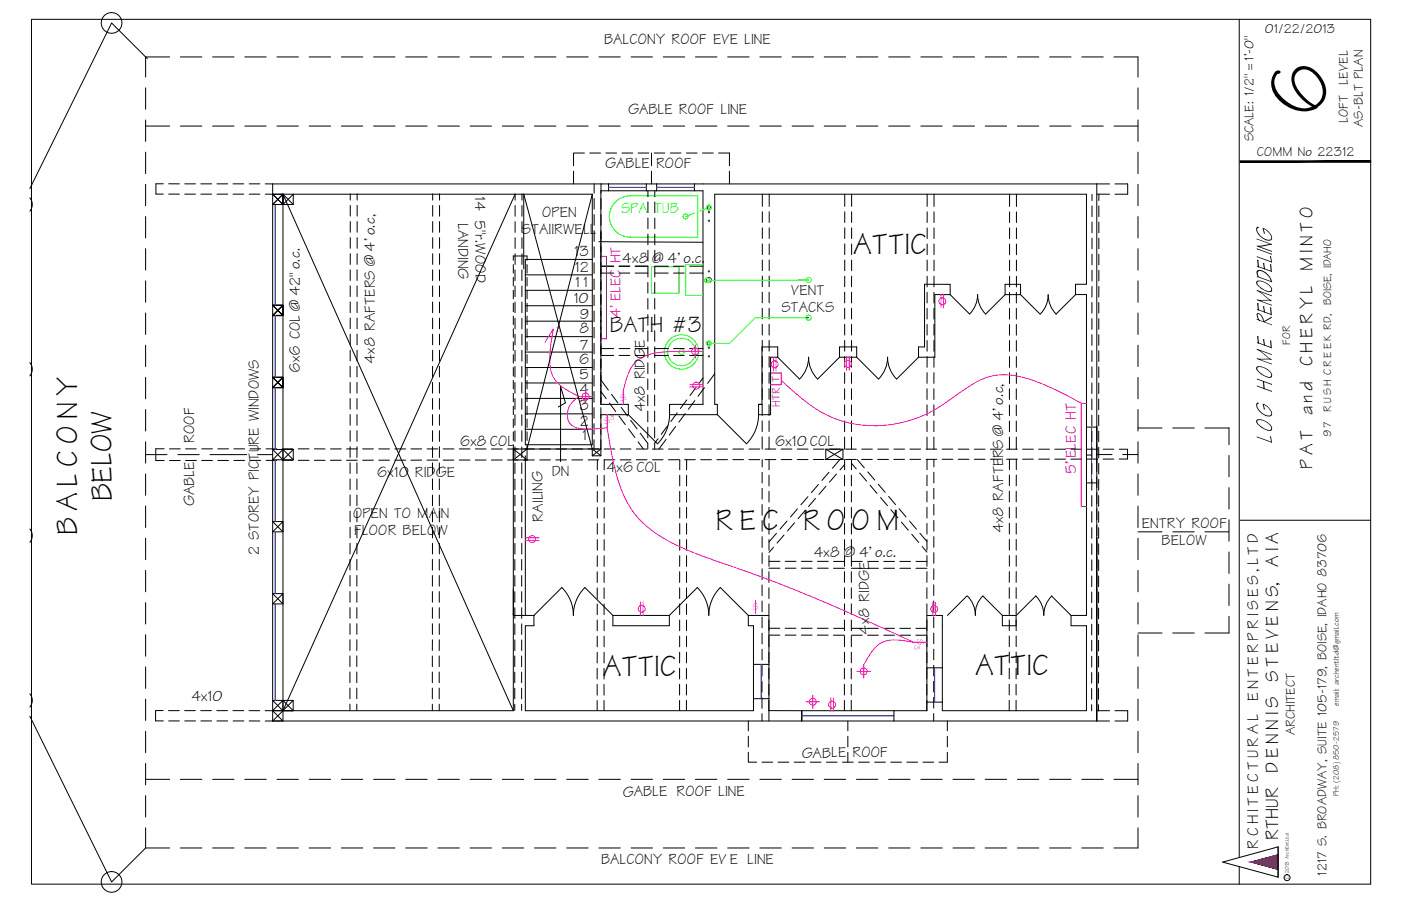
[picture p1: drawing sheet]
<svg xmlns="http://www.w3.org/2000/svg" width="864mm" height="559mm" viewBox="0 0 864 559" stroke-linecap="round" stroke-linejoin="round" font-family="sans-serif">
<!-- layer: TITLE BLOCK -->
<g fill="none" stroke="#000" stroke-width=".62">
<path d="M19 12h826v533h-826zM764 12v517M765 321h80M754 532l34 9v-19l-34 10M764 534v11M771 532l17 4-17-4 17-5z"/>
<circle cx="793" cy="541" r="1.8"/>
</g>
<!-- layer: TITLE_BLOCK -->
<path d="M771 532h17v-5zM771 532h17v4z" fill="#f00" stroke="#f00" stroke-width=".62"/>
<!-- layer: TITLE BLOCK -->
<path d="M765 99v1l80-1zM765 100l80-1v1z" fill="#000" stroke="#000" stroke-width=".62"/>
<g fill="#000">
<path d="M775 140h1l-1 1v1l2 4 3 1 3 1 1-1-1-2-4-4 1 3h-1l-1-3 3 1 3 3v3h-3l-4-2-2-3zM775 158l9 3-1-3 1 4zM775 153l9 3v1l-9-3zM775 147l9 3v1l-8 1 8 3-9-3v-1h8zM775 160l1 1v3l3 1-1-3h1l1 4 3 1v-4h1v5l-9-3v-1zM775 187l1 1v3l3 1-1-3h1l1 3 3 2v-4l1 4-9-3zM775 179l9 3v1l-7-3 7 6-7-1 7 3-9-3h8l-8-5zM775 207l1 1v3l3 1-1-3h1l1 4 3 1v-4l1 5-9-3v-1zM775 215l9 4-7-3 7 6h-7l7 3-9-4h8l-8-5zM775 234l9 3-5-1 1 4 4 1v1l-9-4 4 1v-4zM775 249v-1l1 1h-1v2l2 3 3 2h3l1-1-1-2-4-3 1 2-1 1-1-4 3 2 3 3v2l-3 1-4-2-2-3zM775 269l9 3-1-3 1 4-9-3z"/>
<path d="M775 167h2l4 2 2 2 1 3-9-3v-3zM776 167l-1 2 1 2 7 2-1-2-2-2-3-2z"/>
<path d="M775 173h2l4 2 3 2v3h-2l-4-1-3-3-1-2zM775 174v1l1 1 3 2 3 2 1-1v-2l-2-2-4-1z"/>
<path d="M775 193h1l1 1 2 4 5-3v1l-4 3 4 1v1l-9-4h1l-1-2zM775 194v1l1 2 3 1-2-3z"/>
<path d="M775 226h2l4 2 3 2v3h-2l-4-2-3-2zM775 227v1l3 3 4 1h1v-2l-2-2-3-2z"/>
<path d="M775 259h2l4 1 3 2v2v1l-2 1-4-2-3-3zM775 259v1l1 1 3 3 3 1h1v-2l-2-2-4-2z"/>
</g>
<!-- layer: WALL FRAMING -->
<g fill="none" stroke="#000" stroke-width=".62">
<path d="M90 35h15M91 36l-22-22-51 102M111 35h13M131 35h13M151 35h13M171 35h13M191 35h13M210 35h14M230 35h13M250 35h13M270 35h13M290 35h13"/>
<path d="M310 35h13M329 35h14M349 35h14M369 35h13M389 35h13M409 35h13M429 35h13M449 35h13M468 35h14M488 35h13M508 35h13M528 35h13"/>
<path d="M548 35h13M568 35h13M587 35h14M607 35h14M627 35h13M647 35h13M667 35h13M687 35h14M168 120h6v6h-6M174 120v318M181 120v6h-7M318 120l-144 318"/>
<path d="M323 120l42 157M370 113h-202v332M375 113v5M398 113v5M405 113v5M428 113v5M433 118v131h-20v7M676 113v172M18 122a6 6 0 0 1 0 8M570 175h16v7h-10v38h-10v-6h4zM620 175h9v7h-9zM168 188h6v7h-6h6v-7h-6"/>
<path d="M663 182v-7h7v-55h-229v129h1v7M663 182h7v81h6M470 214v35h-2v7h7v-36h4v-6M517 214h11v6h-11zM18 224a6 6 0 0 1 0 8M168 233h6v6h-6M370 256v25M387 249v7M168 277h6v7h-6M174 277h7v7h-7M365 277h-49v161M365 277v4"/>
<path d="M509 277h11M316 284h9v-7l40-157h-191l142 318M324 281v99M509 283h11M670 298h6M18 326a6 6 0 0 1 0 9M168 322h6v6h-6M168 366h6v6h-6M316 379h.1M316 380h13v6h-5v52h140v-7h10v7h77M378 380h35v6h-35zM461 380h13v30h-10v-24h-3z"/>
<path d="M571 380h10v32h-10zM618 380h8v6h-8zM670 380h-10v6h10M18 428a6 6 0 0 1 0 8M168 432h6v6h-6h6v7h-6M174 432h7v6h-7M174 438h142M670 438h-89v-5h-10v5h-20v7M18 442l51 102 21-21h15M168 445h326v-7v7h182M111 523h13M131 523h13"/>
<path d="M151 523h13M171 523h13M191 523h13M210 523h14M230 523h13M250 523h13M270 523h13M290 523h13M310 523h13M329 523h14M349 523h14M369 523h13"/>
<path d="M389 523h13M409 523h13M429 523h13M449 523h13M468 523h14M488 523h13M508 523h13M528 523h13M548 523h13M568 523h13M587 523h14M607 523h14"/>
<path d="M627 523h13M647 523h13M667 523h13M687 523h14"/>
<circle cx="69" cy="14" r="6"/>
<circle cx="69" cy="544" r="6"/>
</g>
<!-- layer: DOORS -->
<g fill="none" stroke="#000" stroke-width=".62">
<path d="M586 182l12 12M620 182l-12 12M629 182l12 12M663 182l-12 12M479 220l14 14a19 19 0 0 0 5-14 19 19 0 0 0 6 14l13-14M547 220a19 19 0 0 0 6 14M547 220a19 19 0 0 1-5 14l-14-14M566 220l-13 14M413 256a25 25 0 0 1-8 18l-18-18M468 256a25 25 0 0 1-8 18l-18-18M346 362l-17 18M361 362l17 18"/>
<path d="M430 362l-17 18M444 362l17 18M596 368l-12 12M606 368l12 12M638 368l-11 12M648 368l12 12"/>
</g>
<!-- layer: STAIRS -->
<g fill="none" stroke="#000" stroke-width=".62">
<path d="M323 120v46M324 179h41M324 170h41M365 160h-41v114h41M324 198h41M324 189h41M324 217h41M324 208h41M324 236h41M324 227h41M324 255h41M324 246h41"/>
<path d="M349 248l-5 3M324 265h41"/>
</g>
<!-- layer: WINDOWS -->
<path d="M375 116h23M405 116h23M170 126v62M170 195v38M170 239v38M673 263v35M170 284v38M170 328v38M170 372v60M469 410v21M576 412v21M494 442h57" fill="none" stroke="#00f" stroke-width=".62"/>
<g fill="none" stroke="#000" stroke-width=".62">
<path d="M598 194l3-6 2-6 1 6 4 6M641 194l4-6 1-6 1 6 4 6M670 263v35M676 263v35M346 362a24 24 0 0 1 7 18 24 24 0 0 1 8-18M430 362a24 24 0 0 1 7 18M444 362a24 24 0 0 0-7 18M596 368l4 5 1 7a15 15 0 0 1 5-12M638 368l4 5 1 7 2-7 3-5M464 410v21M474 410v21M571 412v21"/>
<path d="M581 412v21"/>
</g>
<!-- layer: WALLS -->
<g fill="none" stroke="#000" stroke-width=".62">
<path d="M168 120l6 6 7-6M365 120v154M370 113h306M433 118h-63v131h17M168 126l6-6 7 6M369 149h64M316 161v-3h9v3M316 163v5M316 171v5M316 179v5M325 163v5M325 171v5"/>
<path d="M325 179v5M168 188l6 7M174 188l-6 7 6-7M316 187v5M316 195v5M325 187v5M325 195v5M316 203v5M316 211v5M316 219v5M325 203v5M325 211v5"/>
<path d="M325 219v5M470 214h9M168 233l6 6M174 233l-6 6M316 227v5M316 235v5M325 227v5M325 235v5M316 243v5M316 250v6M316 258v6M325 243v5"/>
<path d="M325 250v6M325 258v6M370 256h17M413 256h29M468 249h2M168 277l6 7 7-7M316 266v6M316 274v10l9-7v-3M316 277l9 7M325 266v6M509 277v6l11-6v6zM168 284l6-7 7 7"/>
<path d="M370 281l-5-4h5l-5 4h5M670 298v82M676 298v147v-114M168 322l6 6M174 322l-6 6M168 366l6 6M174 366l-6 6M670 386v52M168 432l6 6M181 438l-7-6-6 6 6 7M181 432l-13 13"/>
</g>
<!-- layer: PLUMBING -->
<g fill="none" stroke="#0f0" stroke-width=".62">
<path d="M380 124l3-2 4-1h43v25h-42a13 13 0 0 1-12-8 13 13 0 0 1 4-14zM428 131l-5 3M437 128l-6 2M402 165h17v16h-17zM433 163h-10v19h10M498 173h-62M497 196h-32l-15 16h-13"/>
<circle cx="423" cy="134" r="1.6"/>
<circle cx="437" cy="128" r="1.6"/>
<circle cx="436" cy="173" r="1.6"/>
<circle cx="498" cy="173" r="1.6"/>
<circle cx="498" cy="196" r="1.6"/>
<circle cx="420" cy="217" r="11"/>
<circle cx="420" cy="217" r="1.6"/>
<circle cx="420" cy="217" r="8"/>
<circle cx="437" cy="212" r="1.6"/>
</g>
<g fill="none" stroke="#007256" stroke-width=".62">
<circle cx="437" cy="131" r=".4"/>
<circle cx="437" cy="136" r=".4"/>
<circle cx="437" cy="128" r="1.1"/>
<circle cx="437" cy="173" r="1.6"/>
<circle cx="437" cy="167" r=".4"/>
<circle cx="437" cy="214" r=".4"/>
<circle cx="437" cy="220" r=".4"/>
<circle cx="437" cy="212" r="1.1"/>
</g>
<!-- layer: ROOF FRAMING -->
<g fill="none" stroke="#000" stroke-width=".62">
<path d="M101 113h-5v7h5M104 120h7M104 113h7M114 120h6M114 113h6M124 120h6M124 113h6M134 120h6M134 113h6M144 120h6M144 113h6M154 120h6"/>
<path d="M154 113h6M164 120h4M164 113h4M216 120v3M220 120v3M267 120v3M271 120v3M318 120v3M322 120v3M366 113v6M370 113v6M399 118v3"/>
<path d="M404 118v3M470 120v7M474 120v7M521 120v7M525 120v7M572 120v7M576 120v7M622 120v7M627 120v7M673 120v4M676 113h8M676 120h8"/>
<path d="M677 120v4M687 113h8v7h-8M216 127v6M216 137v6M220 127v6M220 137v6M267 127v6M267 137v6M271 127v6M271 137v6M318 127v6M318 137v6"/>
<path d="M322 127v6M322 137v6M366 122v7M366 132v7M370 122v7M370 132v7M399 125v6M399 134v7M404 125v6M404 134v7M470 131v6M474 131v6"/>
<path d="M521 131v6M525 131v6M572 131v6M576 131v6M622 131v6M627 131v6M673 127v7M673 137v7M677 127v7M677 137v7M216 156v7M216 147v6"/>
<path d="M220 147v6M220 156v7M267 147v6M267 156v7M271 147v6M271 156v7M318 147v6M318 157v6M322 147v6M322 157v6M366 142v7M366 152v7"/>
<path d="M370 142v7M370 152v7M399 144v7M399 154v7M404 144v7M404 154v7M470 140v7M470 150v7M474 140v7M474 150v7M521 141v6M521 150v7"/>
<path d="M525 141v6M525 150v7M572 141v6M572 150v7M576 141v6M576 150v7M622 141v6M622 151v6M627 141v6M627 151v6M673 147v6M673 157v6"/>
<path d="M677 147v6M677 157v6M216 166v7M216 176v7M220 166v7M220 176v7M267 166v7M267 176v7M271 166v7M271 176v7M317 166v7M317 176v7"/>
<path d="M322 166v7M322 176v7M366 162v7M366 172v7M370 162v7M370 172v7M370 168h8M370 164h8M382 168h6M382 164h6M392 164h7v7M392 168h7"/>
<path d="M399 174v7M404 174v7M404 168h8M412 164h-8v7M415 168h7M415 164h7M425 168h8M425 164h8M470 170v7M470 160v7M474 160v7M474 170v7"/>
<path d="M521 170v7M521 160v7M525 160v7M525 170v7M572 170l-1 7M572 160v7M576 160v7M576 170v7M622 160v7M622 170v7M627 160v7M627 170v7"/>
<path d="M673 177v6M673 167v6M677 167v6M677 177v6M216 186v7M216 196v7M220 186v7M220 196v7M267 186v7M267 196v7M271 186v7M271 196v7"/>
<path d="M317 186v7M317 196v7M322 186v7M322 196v7M366 182v7M366 192v6M370 182v7M370 192v6M399 184v7M399 194v7M404 184v7M404 194v7"/>
<path d="M470 180v7M470 190v7M474 180v7M474 190v7M521 180v7M521 190v7M525 180v7M525 190v7M571 180v7M571 190v7M576 180v7M576 190v7"/>
<path d="M622 180v7M622 190v7M627 180v7M627 190v7M673 187v6M673 196v7M677 187v6M677 196v7M216 206v7M216 216v7M220 216v7M220 206v7"/>
<path d="M267 206v7M267 216v7M271 206v7M271 216v7M317 206v7M317 216v7M322 206v7M322 216v7M366 202v6M366 212v6M370 202v6M370 212v6"/>
<path d="M370 219h8M370 215h8M382 219h6M382 215h6M392 219h7M392 215h7M399 204v7M399 214v6M404 204v7M404 214v6M404 219h8M404 215h8"/>
<path d="M415 219h7M415 215h7M425 219h8M425 215h8M470 200v7M470 210v7M470 220v6M474 200v7M474 210v7M474 220v6M521 200v7M521 210v7"/>
<path d="M521 220v7M525 200v7M525 210v7M525 220v7M571 200v7M571 210v7M571 220v7M576 200v7M576 210v7M576 220v7M622 200v7M622 210v7"/>
<path d="M622 220v7M627 200v7M627 210v7M627 220v7M673 206v7M673 216v7M677 206v7M677 216v7M216 226v7M216 236v6M220 226v7M220 236v6"/>
<path d="M267 226v7M267 236v6M271 226v7M271 236v6M317 226v7M317 236v7M322 226v7M322 236v7M366 232v6M366 222v6M370 232v6M370 234l5 7"/>
<path d="M370 222v6M399 234v6M399 224v6M404 234v6M404 224v6M429 239l-4 5M433 233l-2 3M434 239l-4 5M441 230l-5 6M470 240v6M470 230v6M474 240v6"/>
<path d="M474 230v6M521 240v6M521 230v6M525 240v6M525 230v6M571 240v6M571 230v6M576 240v6M576 230v6M622 240v6M622 230v7M626 240v6"/>
<path d="M627 230v7M673 226v7M673 236v7M677 236v7M677 226v7M216 246v6M216 256v6M220 246v6M220 256v6M267 246v6M267 256v6M271 246v6"/>
<path d="M271 256v6M317 246v6M317 256v6M322 246v6M322 256v6M366 241v7M366 251v7M370 251v7M374 246l-4-5v7M376 249l4 5M377 243l4 6M382 257l3 5"/>
<path d="M383 251l4 6M389 259l4 6M399 244v6M399 254v6M404 244v6M404 254v6M417 255l-3 5M422 255l-4 5M423 247l-4 5M428 247l-4 5M470 250v6M470 260v6"/>
<path d="M474 250v6M474 260v6M521 250v6M521 260v6M525 250v6M525 260v6M571 250v6M571 260v6M576 250v6M576 260v6M622 250v6M622 260v6"/>
<path d="M626 250v6M626 260v6M673 246v7M673 256v7M677 246v7M677 256v7M101 277h-5v7h5M104 277h7M114 277h7M124 277h7M134 277h7M144 277h7"/>
<path d="M154 277h7M164 277h7M174 277h7M184 277h6M194 277h6M204 277h6M214 277h6M216 266v6M216 276v6M220 266v6M220 276v6M224 277h6"/>
<path d="M233 277h7M243 277h7M253 277h7M263 277h7M267 266v6M267 276v6M271 266v6M271 276v6M273 277h7M283 277h7M293 277h7M303 277h7"/>
<path d="M313 277h6M317 266v6M317 276v6M322 266v6M322 276v6M323 277h6M333 277h6M343 277h6M353 277h6M362 277h7M366 261v7M366 271v6"/>
<path d="M370 261v7M370 271v6M372 277h7M382 277h7M387 265l4 5M392 277h7M393 273l4 4M395 267l4 7M399 263v7M399 273v4M402 277h7M404 263v7"/>
<path d="M406 271l-2 2v4M411 271l-5 6M412 263l-4 5M412 277h7M416 263l-3 5M422 277h7M432 277h7M442 277h6M452 277h6M462 277h6M470 269v8M472 277h6"/>
<path d="M474 269v8M482 277h6M491 277h7M501 277h7M511 277h7M521 270v7M521 277h7M525 270v7M531 277h7M541 277h7M551 277h7M561 277h7"/>
<path d="M571 277h6M571 270v7M576 270v7M581 277h6M591 277h6M601 277h6M611 277h6M620 277h7M622 270v7M626 270v7M630 277h7M640 277h7"/>
<path d="M650 277h7M660 277h7M670 277h7M673 266v7M673 276v6M677 266v7M677 276v6M680 277h7M690 277h5v6h-5M104 284h7M121 284h-7M124 284h7"/>
<path d="M134 284h7M151 284h-7M154 284h7M164 284h7M174 284h7M184 284h6M194 284h6M204 284h6M214 284h6M216 285v7M216 295v7M220 285v7"/>
<path d="M220 295v7M230 284h-6M233 284h7M243 284h7M260 284h-7M263 284h7M267 285v7M267 295v7M271 285v7M271 295v7M273 284h7M283 284h7"/>
<path d="M293 284h7M310 284h-7M313 284h6M317 286v6M317 295v7M322 286v6M322 295v7M323 284h6M339 284h-6M343 284h6M353 284h6M368 293v7"/>
<path d="M368 284v6M369 284h-7M372 293v7M379 284h-7v6M382 284h7M392 284h7M402 284h7M419 284h-7M419 293v7M419 284v6M422 284h7M423 293v7"/>
<path d="M423 284v6M432 284h7M448 283l-6 1M452 283h6M462 283h6M470 291v7M470 283v5M474 293v7M474 283v7M478 283h-6M482 283h6M491 283h7"/>
<path d="M501 283h7M505 299l-5 5M509 300l-4 5M511 291l-4 5M511 283h7M516 292l-5 5M518 283l-5 6M521 293v7M521 283v7M521 287l-3 3M525 293v7M525 283v7"/>
<path d="M525 286l3 3M528 283h-7M528 283l5 6M530 292l4 5M531 283h7M535 291l4 5M536 299l5 5M541 283h7M541 299l5 5M558 283h-7M561 283h6M571 283h6"/>
<path d="M571 283v7M571 293v7M576 283v5M576 291v7M581 283h6M591 283h6M601 283h6M611 283h6M620 283h7M622 283v7M622 293v7M626 283v7"/>
<path d="M626 293v7M637 283h-7M640 283h7M650 283h7M667 283h-7M670 281h3M670 283h7M673 286v6M673 296v6M677 286v6M677 296v6M680 283h7"/>
<path d="M216 305v7M216 315v7M220 305v7M220 315v7M267 305v7M267 315v7M271 305v7M271 315v7M317 305v7M317 315v7M322 305v7M322 315v7"/>
<path d="M368 303v7M368 313v7M372 303v7M372 313v7M419 303v7M419 313v7M423 303v7M423 313v7M470 301v7M470 311v7M474 303v7M474 313v7"/>
<path d="M492 314l-5 5M496 315l-4 5M498 306l-4 5M503 307l-5 5M521 303v7M521 313v7M525 303v7M525 313v7M543 307l4 5M548 306l4 5M549 314l4 5M554 314l4 5"/>
<path d="M571 303v7M571 313v7M576 301v7M576 311v7M622 303v7M622 313v6M626 303v7M626 313v6M673 306v6M673 316v6M677 306v6M677 316v6"/>
<path d="M216 325v7M216 335v7M220 325v7M220 335v7M267 325v7M267 335v7M271 325v7M271 335v7M317 325v7M317 335v7M322 325v7M322 335v7"/>
<path d="M368 323v7M368 333v6M372 323v7M372 333v6M419 323v7M419 333v6M423 323v7M423 333v6M470 321v7M470 331v7M474 323v6M474 333v6"/>
<path d="M477 338l-3 3M479 329l-5 5M483 330l-4 5M485 321l-4 5M490 322l-5 5M521 323v6M521 333v6M525 323v6M525 333v6M556 322l4 5M561 321l4 5M562 330l4 5"/>
<path d="M567 329l4 5M568 337l3 4M571 323v6M571 333v6M576 321v7M576 331v7M622 323v6M622 333v6M626 323v6M626 333v6M673 325v7M673 335v7"/>
<path d="M677 325v7M677 335v7M216 345v7M216 355v7M220 345v7M220 355v7M267 345v7M267 355v7M271 345v7M271 355v7M317 345v7M317 355v7"/>
<path d="M322 345v7M322 355v7M368 353v6M368 343v6M372 353v6M372 343v6M419 353v6M419 343v6M423 353v6M423 343v6M470 341v7M470 351v6"/>
<path d="M474 353v6M474 350h7M474 343v6M474 346h7M484 350h7M484 346h7M494 350h7M494 346h7M504 350h7M504 346h7M514 351h7M514 346h7"/>
<path d="M521 353v6M521 343v6M525 353v6M525 343v6M525 351h7M525 346h7M535 351h6M535 346h6M545 351h6M545 346h6M555 351h6M555 346h6"/>
<path d="M565 351h6M565 346h6M571 343v6M571 353v6M576 341v6M576 351v6M622 343v6M622 353v6M626 343v6M626 353v6M673 345v7M673 355v7"/>
<path d="M677 345v7M677 355v7M216 365v6M216 375v6M220 365v6M220 375v6M267 365v6M267 375v6M271 365v6M271 375v6M317 365v7M317 375v6"/>
<path d="M322 365v7M322 375v6M368 363v6M368 373v6M372 363v6M372 373v6M419 363v6M419 372v7M423 363v6M423 372v7M470 361v6M470 371v6"/>
<path d="M474 363v6M474 372v7M521 363v6M521 372v7M525 363v6M525 372v7M571 362v7M571 372v7M576 361v6M576 371v6M622 362v7M622 372v7"/>
<path d="M626 362v7M626 372v7M673 365v7M673 375v7M677 365v7M677 375v7M216 385v6M216 395v6M220 385v6M220 395v6M267 385v6M267 395v6"/>
<path d="M271 385v6M271 395v6M317 385v6M317 395v6M322 385v6M322 395v6M368 382v7M368 392v7M372 382v7M372 392v7M419 382v7M419 392v7"/>
<path d="M423 382v7M423 392v7M470 381v6M470 391v6M474 382v7M474 392v7M474 392h7M474 388h7M484 392h7M484 388h7M494 392h7M494 388h7"/>
<path d="M504 392h6M504 388h6M514 392h7M514 388h7M521 382v7M521 392v7M525 382v7M525 392v7M525 392h7M525 388h7M535 392h6M535 388h6"/>
<path d="M545 392h6M545 388h6M555 392h6M555 388h6M565 392h6M565 388h6M571 382v7M571 392v7M576 381v6M576 390v7M622 382v7M622 392v7"/>
<path d="M626 382v7M626 392v7M673 385v7M673 395v7M677 385v7M677 395v7M216 405v6M216 414v7M220 405v6M220 414v7M267 405v6M267 414v7"/>
<path d="M271 405v6M271 414v7M317 405v6M317 415v6M322 405v6M322 415v6M368 412v7M368 402v7M372 412v7M372 402v7M419 412v7M419 402v7"/>
<path d="M423 412v7M423 402v7M470 400v7M470 410v7M474 412v7M474 402v7M521 412v7M521 402v7M525 412v7M525 402v7M571 402v7M571 412v7"/>
<path d="M576 400v7M576 410v7M622 402v7M622 412v7M626 402v7M626 412v7M673 405v6M673 415v6M677 405v6M677 415v6M101 438h-5v7h5M104 438h7"/>
<path d="M114 438h6M124 438h6M134 438h6M144 438h6M153 438h7M163 438h5M216 424v7M216 434v4M220 424v7M220 434v4M267 424v7M267 434v4"/>
<path d="M271 424v7M271 434v4M317 424v7M317 434v4M322 424v7M322 434v4M368 422v7M368 432v6M372 422v7M372 432v6M419 422v7M419 432v6"/>
<path d="M423 422v7M423 432v6M470 420v7M470 430v7M474 422v7M474 432v6M521 422v7M521 432v6M525 422v7M525 432v6M571 422v7M571 432v6"/>
<path d="M576 420v7M576 430v7M622 422v7M622 432v6M626 422v7M626 432v6M673 425v6M673 435v3M676 438h8M677 425v6M677 435v3M687 438h8v7h-8"/>
<path d="M104 445h7M114 445h7M124 445h6M134 445h6M144 445h6M154 445h6M164 445h4M470 440v5M576 440v5M676 445h8"/>
</g>
<!-- layer: ROOF -->
<g fill="none" stroke="#000" stroke-width=".62">
<path d="M90 35v13M701 35v13M90 54v13M701 54v13M90 74v13M90 78h15M111 78h13M131 78h13M151 78h13M171 78h13M191 78h13M210 78h14"/>
<path d="M230 78h13M250 78h13M270 78h13M290 78h13M310 78h13M329 78h14M349 78h14M369 78h13M389 78h13M409 78h13M429 78h13M449 78h13"/>
<path d="M468 78h14M488 78h13M508 78h13M528 78h13M548 78h13M568 78h13M587 78h14M607 78h14M627 78h13M647 78h13M667 78h13M687 78h14"/>
<path d="M701 74v13M90 94v13M360 94h-6v8M364 94h6M373 94h7M383 94h7M393 94h7M402 94v8M403 94h7M413 94h7M423 94h7M433 94h7"/>
<path d="M443 94h7v8M701 94v13M90 114v13M354 106v7M402 106v7M450 106v7M701 114v13M90 134v13M701 134v13M90 153v14M701 153v14M90 173v13"/>
<path d="M701 173v13M90 193v13M701 193v13M90 213v13M701 213v13M90 233v13M701 233v13M90 253v13M701 253v13M90 272v14M676 264v7M676 274v7"/>
<path d="M701 272v14M701 264h15M723 264h13M743 264h15v10M90 280h13M90 292v14M110 280h13M129 280h23M159 280h9M676 284v7M676 294v7M676 280h9"/>
<path d="M692 280h9M701 292v14M758 281v13M90 312v13M676 304v7M676 314v7M701 312v13M758 301v13M90 332v13M676 324v7M676 334v6M701 332v13"/>
<path d="M701 328h15M723 328h13M743 328h15M758 321v13M90 352v13M676 344v6M676 354v6M701 352v13M758 340v14M90 372v13M676 364v6M676 373v7"/>
<path d="M701 372v13M758 360v13M90 391v14M676 383v7M701 391v14M701 390h15M723 390h13M758 380v10h-15M90 411v14M701 411v14M90 431v13M474 438v7"/>
<path d="M701 431v13M90 451v13M461 445v6M461 454v7M523 445v6M523 454v7M584 445v6M584 454v7M701 451v13M90 471v13M461 464v6h5M470 470h6"/>
<path d="M480 470h6M490 470h6M499 470h7M509 470h7M519 470h7M523 464v6M529 470h7M539 470h7M549 470h7M559 470h7M569 470h7M584 464v6h-5"/>
<path d="M701 471v13M90 491v13M90 481h15M111 481h13M131 481h13M151 481h13M171 481h13M191 481h13M210 481h14M230 481h13M250 481h13M270 481h13"/>
<path d="M290 481h13M310 481h13M329 481h14M349 481h14M369 481h13M389 481h13M409 481h13M429 481h13M449 481h13M468 481h14M488 481h13M508 481h13"/>
<path d="M528 481h13M548 481h13M568 481h13M587 481h14M607 481h14M627 481h13M647 481h13M667 481h13M687 481h14M701 491v13M90 511v12M701 511v12"/>
</g>
<!-- layer: PLUMBING -->
<path d="M497 196h1" fill="none" stroke="#000" stroke-width=".62"/>
<!-- layer: TEXT -->
<path d="M349 248l-3-10v47" fill="none" stroke="#000" stroke-width=".62"/>
<!-- layer: ELEC -->
<g fill="none" stroke="#f0f" stroke-width=".62">
<path d="M580 182v8M582 182v8M424 217h9M429 213v8M425 239h8M425 237h8M477 221v8M478 221v8M522 220v8M523 220v8M357 245h8M361 240v9"/>
<path d="M374 256v8M384 241v8M324 333h8M324 332h8M395 371v9M396 371v9M466 370v8M575 371v9M577 371v9M563 396h8M528 414h9M532 410v8"/>
<path d="M497 433h8M501 429v8M512 430v9M514 430v9"/>
<circle cx="581" cy="186" r="2.1"/>
<circle cx="429" cy="217" r="2.1"/>
<circle cx="429" cy="238" r="2.1"/>
<circle cx="478" cy="225" r="2.1"/>
<circle cx="523" cy="224" r="2.1"/>
<circle cx="361" cy="245" r="2.1"/>
<circle cx="328" cy="332" r="2.1"/>
<circle cx="396" cy="375" r="2.1"/>
<circle cx="576" cy="376" r="2.1"/>
<circle cx="532" cy="414" r="2.1"/>
<circle cx="501" cy="433" r="2.1"/>
<circle cx="513" cy="435" r="2.1"/>
</g>
<!-- layer: HVAC -->
<path d="M371 158h3v51h-3M475 230h7v7h-7M670 249h-3v63h3" fill="none" stroke="#f00" stroke-width=".62"/>
<!-- layer: ELEC SYMBOLS -->
<path d="M336 211l5-8a54 54 0 0 0-1 28 24 24 0 0 0 14 12l3 2a12 12 0 0 0-5 17 20 20 0 0 0 15 2h7l5 27 3 8 3 8 4 7 4 5 5 5 7 5 8 5 10 5 67 25 28 11 45 21a35 35 0 0 0-17-1 19 19 0 0 0-11 11l-3 4M424 217a70 70 0 0 0-26 2 20 20 0 0 0-12 15l-2 7M482 235a104 104 0 0 0 33 23 74 74 0 0 0 71-12 75 75 0 0 1 23-14h2a48 48 0 0 1 31 4l25 13" fill="none" stroke="#f0f" stroke-width=".62"/>
<text font-size="47.6" x="817" y="72" transform="rotate(-90 817 72)">6</text>
<g font-size="18.2">
<text x="526" y="157">ATTIC</text>
<text x="69" y="309" transform="rotate(-90 69 309)">BELOW</text>
<text x="441" y="327">R E C</text>
<text x="495" y="327">R O O M</text>
<text x="48" y="330" transform="rotate(-90 48 330)">B A L C O N Y</text>
<text x="372" y="417">ATTIC</text>
<text x="601" y="417">ATTIC</text>
</g>
<text font-size="13.6" x="376" y="205">BATH #3</text>
<g font-size="11.2">
<text x="809" y="167" transform="rotate(-90 809 167)">M I N T O</text>
<text x="809" y="226" transform="rotate(-90 809 226)">C H E R Y L</text>
<text x="809" y="256" transform="rotate(-90 809 256)">a n d</text>
<text x="809" y="289" transform="rotate(-90 809 289)">P A T</text>
<text x="788" y="349" transform="rotate(-90 788 349)">A I A</text>
<text x="788" y="421" transform="rotate(-90 788 421)">S T E V E N S,</text>
<text x="788" y="477" transform="rotate(-90 788 477)">D E N N I S</text>
<text x="788" y="518" transform="rotate(-90 788 518)">RTHUR</text>
</g>
<g font-size="9.6">
<text x="776" y="433" transform="rotate(-90 776 433)">E N T E R P R I S E S , L T D</text>
<text x="776" y="524" transform="rotate(-90 776 524)">R C H I T E C T U R A L</text>
</g>
<g font-size="9.1">
<text x="372" y="27">BALCONY ROOF EVE LINE</text>
<text x="387" y="70">GABLE ROOF LINE</text>
<text x="373" y="104">GABLE ROOF</text>
<text x="293" y="121" transform="rotate(90 293 121)">14</text>
<text x="282" y="138" transform="rotate(90 282 138)">LANDING</text>
<text x="293" y="136" transform="rotate(90 293 136)">5&quot;r.WOOD</text>
<text x="334" y="134">OPEN</text>
<text x="322" y="144">STAIIRWELL</text>
<text x="354" y="158">13</text>
<text x="354" y="168">12</text>
<text x="383" y="162">4x8 @ 4' o.c.</text>
<text x="355" y="177">1 1</text>
<text x="488" y="182">VENT</text>
<text x="354" y="187">10</text>
<text x="357" y="197">9</text>
<text x="482" y="193">STACKS</text>
<text x="357" y="205">8</text>
<text x="357" y="216">7</text>
<text x="231" y="224" transform="rotate(-90 231 224)">4x8 RAFTERS @ 4' o.c,</text>
<text x="357" y="224">6</text>
<text x="185" y="230" transform="rotate(-90 185 230)">6x6 COL @ 42&quot; o.c.</text>
<text x="357" y="234">5</text>
<text x="357" y="243">4</text>
<text x="357" y="253">3</text>
<text x="397" y="254" transform="rotate(-90 397 254)">4x8 RIDGE</text>
<text x="357" y="263">2</text>
<text x="120" y="273" transform="rotate(-90 120 273)">ROOF</text>
<text x="283" y="275">6x8 COL</text>
<text x="359" y="272">1</text>
<text x="478" y="275">6x10 COL</text>
<text x="232" y="294">6x10 RIDGE</text>
<text x="340" y="294">DN</text>
<text x="374" y="291">4x6 COL</text>
<text x="120" y="312" transform="rotate(-90 120 312)">GABLE</text>
<text x="218" y="320">OPEN TO MAIN</text>
<text x="335" y="322" transform="rotate(-90 335 322)">RAILING</text>
<text x="618" y="329" transform="rotate(-90 618 329)">4x8 RAFTERS @ 4' o.c,</text>
<text x="704" y="326">ENTRY ROOF</text>
<text x="218" y="330">FLOOR BELOW</text>
<text x="716" y="336">BELOW</text>
<text x="160" y="342" transform="rotate(-90 160 342)">2 STOREY PICTURE WINDOWS</text>
<text x="501" y="344">4x8 @ 4' o.c.</text>
<text x="536" y="391" transform="rotate(-90 536 391)">4x8 RIDGE</text>
<text x="118" y="433">4x10</text>
<text x="494" y="467">GABLE ROOF</text>
<text x="384" y="491">GABLE ROOF LINE</text>
<text x="371" y="533">BALCONY ROOF EV E LINE</text>
</g>
<text font-size="9.1" fill="#0f0" x="383" y="131">SPA TUB</text>
<g font-size="9.1" fill="#f00">
<text x="382" y="196" transform="rotate(-90 382 196)">4' ELEC HT</text>
<text x="663" y="293" transform="rotate(-90 663 293)">5' ELEC HT</text>
</g>
<g font-size="8">
<text x="780" y="20">01/22/2013</text>
<text x="831" y="52" transform="rotate(-90 831 52)">LEVEL</text>
<text x="831" y="76" transform="rotate(-90 831 76)">LOFT</text>
<text x="840" y="78" transform="rotate(-90 840 78)">AS-BLT PLAN</text>
<text x="773" y="87" transform="rotate(-90 773 87)">SCALE: 1/2&quot; = 1'-0&quot;</text>
<text x="775" y="96">COMM No 22312</text>
<text x="798" y="454" transform="rotate(-90 798 454)">ARCHITECT</text>
<text x="818" y="540" transform="rotate(-90 818 540)">1217 S. BROADWAY, SUITE 105-179, BOISE, IDAHO 83706</text>
</g>
<g font-size="6.8">
<text x="821" y="188" transform="rotate(-90 821 188)">BOISE, IDAHO</text>
<text x="795" y="213" transform="rotate(-90 795 213)">FOR</text>
<text x="821" y="254" transform="rotate(-90 821 254)">R U S H C R E E K RD,</text>
<text x="821" y="270" transform="rotate(-90 821 270)">9 7</text>
</g>
<g font-size="6.8" fill="#f00">
<text x="481" y="235" transform="rotate(-90 481 235)">T</text>
<text x="481" y="251" transform="rotate(-90 481 251)">HTR</text>
</g>
<g font-size="6.1" fill="#f0f">
<text x="382" y="247">S</text>
<text x="372" y="262">S</text>
<text x="464" y="376">S</text>
<text x="565" y="394" transform="rotate(90 565 394)">S</text>
</g>
<g font-size="4.8">
<text x="825" y="435" transform="rotate(-90 825 435)">email: archentltd@gmail.com</text>
<text x="825" y="491" transform="rotate(-90 825 491)">PH: (208) 850-2579</text>
</g>
<g font-size="4.5" fill="#f0f">
<text x="343" y="205">3</text>
<text x="376" y="259">3</text>
<text x="564" y="398" transform="rotate(90 564 398)">3</text>
</g>
<text font-size="3.2" x="795" y="542" transform="rotate(-90 795 542)">C 2013 ArchEntLtd</text>
</svg>
